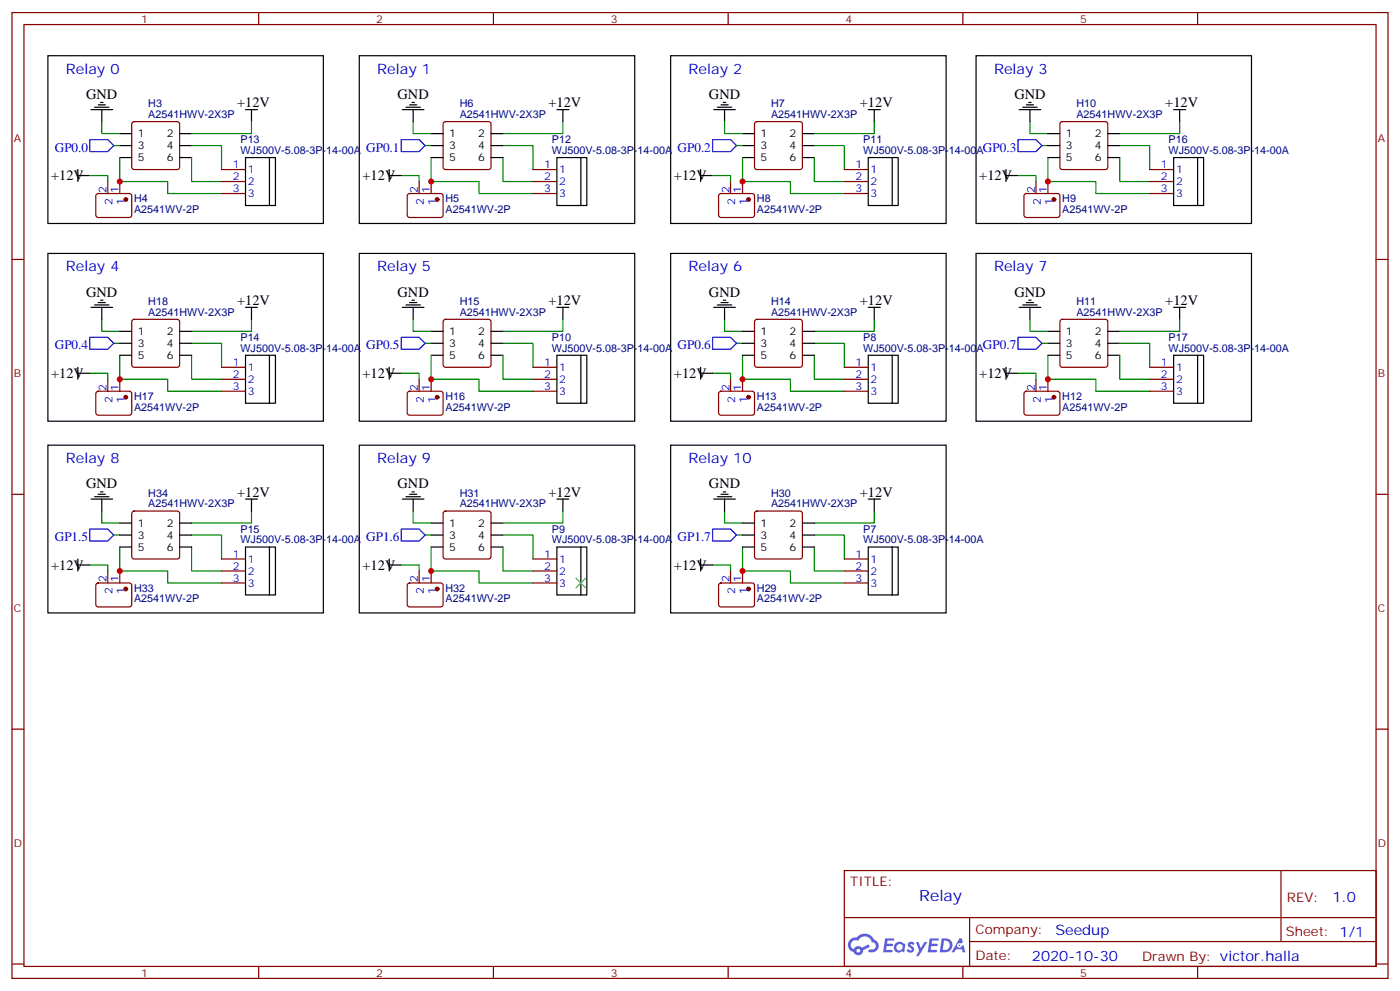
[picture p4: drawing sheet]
<svg xmlns="http://www.w3.org/2000/svg" width="412mm" height="292mm" viewBox="0 0 412 292" stroke-linecap="round" stroke-linejoin="round" font-family="sans-serif">
<g fill="none" stroke="#870000" stroke-width=".35">
<path d="M3.5 3.7h405.4v284.3h-405.4zM7.1 7.2h398.2v277.3h-398.2zM76.2 3.7v3.5M145.3 3.7v3.5M214.5 3.7v3.5M283.6 3.7v3.5M352.8 3.7v3.5M3.5 76.4h3.6M405.3 76.4h3.6M3.5 145.5h3.6M405.3 145.5h3.6M3.5 214.7h3.6"/>
<path d="M405.3 214.7h3.6M248.7 256.3h156.6v28.2h-156.6zM377.3 256.3v20.9M248.7 270.1h156.5M285.6 277.2h119.6M285.6 270.1v14.2M3.5 283.8h3.6M76.2 284.5v3.5M145.3 284.5v3.5M214.5 284.5v3.5M283.6 284.5v3.5M352.8 284.5v3.5"/>
<path d="M405.3 283.8h3.6"/>
</g>
<g fill="#5487ff">
<path d="M267.7 277.5a1.22 1.22 0 0 1 1.7 .2l-.4 .6a.47 .47 0 0 0-.3-.4 .47 .47 0 0 0-.5 .2l.1 .2a1.14 1.14 0 0 1 .8 1.8 1.14 1.14 0 0 1-1.9 0l-.2-.2 .5-.6 .7 .5a.29 .29 0 0 0 .3-.3 .29 .29 0 0 0-.2-.3 1.04 1.04 0 0 1-.6-1.7z"/>
<path d="M260.7 276.2h2.4l.3 .2-.2 .5-1.8 .1-.1 .8h1.5l.3 .4-.3 .4h-1.6l-.2 1.1h1.7l.2 .3-.2 .3-2.6 .1z"/>
<path d="M273.8 276.2h2.4l.3 .2-.1 .5-1.8 .1-.2 .8h1.6l.3 .4-.4 .4-1.6-.1-.1 1.1 1.7 .1 .2 .3-.2 .3-2.6 .1z"/>
<path d="M282.6 276.2h.7l.3 1.3-.6 .3a.69 .69 0 0 0-1 .3 .69 .69 0 0 0 .4 .9 .69 .69 0 0 0 .9-.6l.5-.2 .6 2.2h-.8l-.2-.9h-1.8l-.5 .9h-.8z"/>
<path d="M269.8 277.3h.8l.6 1.8 1.1-1.8h.9l-2.6 4.2h-.8l.9-1.5z"/>
<path d="M277.4 276.2l-.6 4.2h1.3a2.11 2.11 0 0 0 2.5-2.1 2.11 2.11 0 0 0-2.5-2.1zM278.1 277a1.39 1.39 0 0 1 1.7 1.4 1.39 1.39 0 0 1-1.8 1.2h-.3z"/>
<path d="M263.7 277.8a1.54 1.54 0 0 0-.1 2.2 1.54 1.54 0 0 0 2.2 .1l.6 .3 .3-2.3-.2-.3h-.4a1.49 1.49 0 0 0-2.4 0zM264 278.8a.94 .94 0 0 1 1.8 0 .94 .94 0 0 1-1.8 0z"/>
<path d="M250.4 276.6a2.18 2.18 0 0 0 1.1 3.7 1.44 1.44 0 0 0 1.6 .9 1.44 1.44 0 0 0 1.2-1.4l2-1.1-.5-.7-1.9 1a1.47 1.47 0 0 0-2.4 .4 1.39 1.39 0 0 1-.7-1.9 1.39 1.39 0 0 1 2-.5 2.12 2.12 0 0 1 2.2-1.3 2.12 2.12 0 0 1 1.9 1.7 1.14 1.14 0 0 1 1.1 1.4 1.14 1.14 0 0 1-1.7 .7 .43 .43 0 0 0-.5 .4 .43 .43 0 0 0 .4 .5 1.98 1.98 0 0 0 2.5-1.2 1.98 1.98 0 0 0-1.2-2.6 3.1 3.1 0 0 0-5.3-.6l-.9 .1zM252.3 279.9a.55 .55 0 0 1 1.1 0 .55 .55 0 0 1-1.1 0z"/>
<circle cx="282.6" cy="278.3" r=".26"/>
</g>
<g fill="none" stroke="#870000" stroke-width=".35">
<path d="M39 36l.5-.2h12.7l.5 .2 .2 .5v12.7l-.2 .5-.5 .2h-12.7l-.5-.2-.2-.5v-12.7zM130.8 36l.4-.2h12.7l.5 .2 .2 .5v12.7l-.2 .5-.5 .2h-12.7l-.5-.2-.2-.5v-12.7zM222.5 36l.5-.2h12.7l.5 .2 .2 .5v12.7l-.3 .5-.4 .2h-12.7l-.5-.2-.3-.5v-12.7zM312.4 36l.5-.2h12.7l.5 .2 .2 .5v12.7l-.2 .5-.5 .2h-12.7l-.5-.2-.2-.5v-12.7zM28.5 57.2l.4-.2h9.5l.4 .7-.1 5.9-.6 .4h-9.4l-.5-.7v-5.6zM31.7 53.4v3.6M35.3 53.4v3.6M65.3 49.9h7M65.3 53.4h7M65.3 57h7M120.2 57.2l.4-.2h9.5l.4 .7v5.9l-.7 .4h-9.4l-.5-.7v-5.6zM123.5 53.4v3.6"/>
<path d="M127 53.4v3.6M157 49.9h7M157 53.4h7M157 57h7M211.9 57.2l.5-.2h9.4l.4 .7v5.9l-.7 .4h-9.4l-.4-.7v-5.6zM215.2 53.4v3.6M218.7 53.4v3.6M248.7 49.9h7.1M248.7 53.4h7.1M248.7 57h7.1M301.9 57.2l.4-.2h9.5l.4 .7-.1 5.9-.6 .4h-9.4l-.5-.7v-5.6zM305.2 53.4v3.6"/>
<path d="M308.7 53.4v3.6M338.7 49.9h7M338.7 53.4h7M338.7 57h7M39 94.2l.5-.2h12.7l.5 .2 .2 .5v12.7l-.2 .5-.5 .2h-12.7l-.5-.2-.2-.5v-12.7zM130.8 94.2l.4-.2h12.7l.5 .2 .2 .5v12.7l-.2 .5-.5 .2h-12.7l-.5-.2-.2-.5v-12.7zM222.5 94.2l.5-.2h12.7l.5 .2 .2 .5v12.7l-.3 .5-.4 .2h-12.7l-.5-.2-.3-.5v-12.7zM312.4 94.2l.5-.2h12.7l.5 .2 .2 .5v12.7l-.2 .5-.5 .2h-12.7l-.5-.2-.2-.5v-12.7zM28.5 115.4l.4-.2h9.5l.4 .7-.1 5.9-.6 .4h-9.4l-.5-.7v-5.6zM31.7 111.7v3.5M35.3 111.7v3.5M65.3 108.1h7"/>
<path d="M65.3 111.7h7M65.3 115.2h7M120.2 115.4l.4-.2h9.5l.4 .7v5.9l-.7 .4h-9.4l-.5-.7v-5.6zM123.5 111.7v3.5M127 111.7v3.5M157 108.1h7M157 111.7h7M157 115.2h7M211.9 115.4l.5-.2h9.4l.4 .7v5.9l-.7 .4h-9.4l-.4-.7v-5.6zM215.2 111.7v3.5M218.7 111.7v3.5M248.7 108.1h7.1"/>
<path d="M248.7 111.7h7.1M248.7 115.2h7.1M301.9 115.4l.4-.2h9.5l.4 .7-.1 5.9-.6 .4h-9.4l-.5-.7v-5.6zM305.2 111.7v3.5M308.7 111.7v3.5M338.7 108.1h7M338.7 111.7h7M338.7 115.2h7M39 150.7l.5-.2h12.7l.5 .2 .2 .5v12.7l-.2 .5-.5 .2h-12.7l-.5-.3-.2-.4v-12.7zM130.8 150.7l.4-.2h12.7l.5 .2 .2 .5v12.7l-.2 .5-.5 .2h-12.7l-.5-.3-.2-.4v-12.7zM222.5 150.7l.5-.2h12.7l.5 .2 .2 .5v12.7l-.3 .5-.4 .2h-12.7l-.5-.3-.3-.4v-12.7zM28.5 171.8l.4-.2 9.5 .1 .4 .6-.1 6-.6 .4-9.4-.1-.5-.6v-5.7z"/>
<path d="M31.7 168.1v3.5M35.3 168.1v3.5M65.3 164.6h7M65.3 168.1h7M65.3 171.6h7M120.2 171.8l.4-.2 9.5 .1 .4 .6v6l-.7 .4-9.4-.1-.5-.6v-5.7zM123.5 168.1v3.5M127 168.1v3.5M157 164.6h7M157 168.1h7M157 171.6h7M211.9 171.8l.5-.2 9.4 .1 .4 .6v6l-.7 .4-9.4-.1-.4-.6v-5.7z"/>
<path d="M215.2 168.1v3.5M218.7 168.1v3.5M248.7 164.6h7.1M248.7 168.1h7.1M248.7 171.6h7.1"/>
</g>
<g fill="none" stroke="#000" stroke-width=".35">
<path d="M14.1 16.4h81.1v49.4h-81.1zM105.8 16.4h81.2v49.4h-81.2zM197.6 16.4h81.1v49.4h-81.1zM287.5 16.4h81.2v49.4h-81.2zM26.8 32.3h6.4M27.9 31.6h4.2M28.9 30.9h2.1M29.6 30.2h.7M30 32.3v3.5M35.3 39.3h3.5M52.9 39.3h3.5M72.3 32.3h3.5"/>
<path d="M74.1 32.3v3.5M118.5 32.3h6.4M119.6 31.6h4.2M120.6 30.9h2.2M121.4 30.2h.7M121.7 32.3v3.5M127 39.3h3.5M144.6 39.3h3.6M164 32.3h3.6M165.8 32.3v3.5M210.3 32.3h6.3M211.3 31.6h4.2"/>
<path d="M212.4 30.9h2.1M213.1 30.2h.7M213.4 32.3v3.5M218.7 39.3h3.5M236.4 39.3h3.5M255.8 32.3h3.5M257.5 32.3v3.5M300.2 32.3h6.4M301.3 31.6h4.2M302.3 30.9h2.1M303 30.2h.7M303.4 32.3v3.5"/>
<path d="M308.7 39.3h3.5M326.3 39.3h3.5M345.7 32.3h3.5M347.5 32.3v3.5M22.9 51.7h3.6M22.9 49.9v3.5M35.3 42.9h3.5M35.3 46.4h3.5M52.9 42.9h3.5M52.9 46.4h3.5M72.3 46.4h7.1v14.1h-7.1zM79.4 46.4h1.7v14.1h-1.7"/>
<path d="M114.7 51.7h3.5M114.7 49.9v3.5M127 42.9h3.5M127 46.4h3.5M144.6 42.9h3.6M144.6 46.4h3.6M164 46.4h7.1v14.1h-7.1zM171.1 46.4h1.8v14.1h-1.8M206.4 51.7h3.5M206.4 49.9v3.5M218.7 42.9h3.5M218.7 46.4h3.5"/>
<path d="M236.4 42.9h3.5M236.4 46.4h3.5M255.8 46.4h7v14.1h-7zM262.8 46.4h1.8v14.1h-1.8M296.3 51.7h3.6M296.3 49.9v3.5M308.7 42.9h3.5M308.7 46.4h3.5M326.3 42.9h3.5M326.3 46.4h3.5M345.7 46.4h7.1v14.1h-7.1zM352.8 46.4h1.7v14.1h-1.7"/>
<path d="M14.1 74.6h81.1v49.4h-81.1zM105.8 74.6h81.2v49.4h-81.2zM197.6 74.6h81.1v49.4h-81.1zM287.5 74.6h81.2v49.4h-81.2zM26.8 90.5h6.4M27.9 89.8h4.2M28.9 89.1h2.1M29.6 88.4h.7M30 90.5v3.5M35.3 97.5h3.5M52.9 97.5h3.5M72.3 90.5h3.5"/>
<path d="M74.1 90.5v3.5M118.5 90.5h6.4M119.6 89.8h4.2M120.6 89.1h2.2M121.4 88.4h.7M121.7 90.5v3.5M127 97.5h3.5M144.6 97.5h3.6M164 90.5h3.6M165.8 90.5v3.5M210.3 90.5h6.3M211.3 89.8h4.2"/>
<path d="M212.4 89.1h2.1M213.1 88.4h.7M213.4 90.5v3.5M218.7 97.5h3.5M236.4 97.5h3.5M255.8 90.5h3.5M257.5 90.5v3.5M300.2 90.5h6.4M301.3 89.8h4.2M302.3 89.1h2.1M303 88.4h.7M303.4 90.5v3.5"/>
<path d="M308.7 97.5h3.5M326.3 97.5h3.5M345.7 90.5h3.5M347.5 90.5v3.5M22.9 108.1v3.6M22.9 109.9h3.6M35.3 101.1h3.5M35.3 104.6h3.5M52.9 101.1h3.5M52.9 104.6h3.5M72.3 104.6h7.1v14.1h-7.1zM79.4 104.6h1.7v14.1h-1.7"/>
<path d="M114.7 108.1v3.6M114.7 109.9h3.5M127 101.1h3.5M127 104.6h3.5M144.6 101.1h3.6M144.6 104.6h3.6M164 104.6h7.1v14.1h-7.1zM171.1 104.6h1.8v14.1h-1.8M206.4 108.1v3.6M206.4 109.9h3.5M218.7 101.1h3.5M218.7 104.6h3.5"/>
<path d="M236.4 101.1h3.5M236.4 104.6h3.5M255.8 104.6h7v14.1h-7zM262.8 104.6h1.8v14.1h-1.8M296.3 108.1v3.6M296.3 109.9h3.6M308.7 101.1h3.5M308.7 104.6h3.5M326.3 101.1h3.5M326.3 104.6h3.5M345.7 104.6h7.1v14.1h-7.1zM352.8 104.6h1.7v14.1h-1.7"/>
<path d="M14.1 131.1h81.1v49.3h-81.1zM105.8 131.1h81.2v49.3h-81.2zM197.6 131.1h81.1v49.3h-81.1zM26.8 146.9h6.4M27.9 146.2h4.2M28.9 145.5h2.1M29.6 144.8h.7M30 146.9v3.6M35.3 154h3.5M35.3 157.5h3.5M52.9 154h3.5M52.9 157.5h3.5"/>
<path d="M72.3 146.9h3.5M74.1 146.9v3.6M118.5 146.9h6.4M119.6 146.2h4.2M120.6 145.5h2.2M121.4 144.8h.7M121.7 146.9v3.6M127 154h3.5M127 157.5h3.5M144.6 154h3.6M144.6 157.5h3.6M164 146.9h3.6"/>
<path d="M165.8 146.9v3.6M210.3 146.9h6.3M211.3 146.2h4.2M212.4 145.5h2.1M213.1 144.8h.7M213.4 146.9v3.6M218.7 154h3.5M218.7 157.5h3.5M236.4 154h3.5M236.4 157.5h3.5M255.8 146.9h3.5M257.5 146.9v3.6"/>
<path d="M22.9 164.6v3.5M22.9 166.3h3.6M35.3 161h3.5M52.9 161h3.5M72.3 161h7.1v14.2h-7.1zM79.4 161h1.7v14.2h-1.7M114.7 164.6v3.5M114.7 166.3h3.5M127 161h3.5M144.6 161h3.6M164 161h7.1v14.2h-7.1zM171.1 161h1.8v14.2h-1.8"/>
<path d="M206.4 164.6v3.5M206.4 166.3h3.5M218.7 161h3.5M236.4 161h3.5M255.8 161h7v14.2h-7zM262.8 161h1.8v14.2h-1.8"/>
</g>
<g fill="none" stroke="#008700" stroke-width=".35">
<path d="M30 35.8v3.5h5.3M74.1 35.8v3.5h-17.7M121.7 35.8v3.5h5.3M165.8 35.8v3.5h-17.6M213.4 35.8v3.5h5.3M257.5 35.8v3.5h-17.6M303.4 35.8v3.5h5.3M347.5 35.8v3.5h-17.7M26.5 51.7h5.2v1.7M33.5 42.9h1.8M35.3 46.4v7h14.1v3.6h15.9M56.4 42.9h8.9v7"/>
<path d="M56.4 46.4v7h8.9M118.2 51.7h5.3v1.7M125.2 42.9h1.8M127 46.4v7h14.1v3.6h15.9M148.2 46.4v7h8.8M148.2 42.9h8.8v7M209.9 51.7h5.3v1.7M217 42.9h1.7M218.7 46.4v7h14.1v3.6h15.9M239.9 42.9h8.8v7M239.9 46.4v7h8.8M299.9 51.7h5.3v1.7"/>
<path d="M306.9 42.9h1.8M308.7 46.4v7h14.1v3.6h15.9M329.8 46.4v7h8.9M329.8 42.9h8.9v7M30 94v3.5h5.3M74.1 94v3.5h-17.7M121.7 94v3.5h5.3M165.8 94v3.5h-17.6M213.4 94v3.5h5.3M257.5 94v3.5h-17.6M303.4 94v3.5h5.3M347.5 94v3.5h-17.7"/>
<path d="M26.5 109.9h5.2v1.8M33.5 101.1h1.8M35.3 104.6v7.1h14.1v3.5h15.9M56.4 104.6v7.1h8.9M56.4 101.1h8.9v7M118.2 109.9h5.3v1.8M125.2 101.1h1.8M127 104.6v7.1h14.1v3.5h15.9M148.2 101.1h8.8v7M148.2 104.6v7.1h8.8M209.9 109.9h5.3v1.8M217 101.1h1.7"/>
<path d="M218.7 104.6v7.1h14.1v3.5h15.9M239.9 104.6v7.1h8.8M239.9 101.1h8.8v7M299.9 109.9h5.3v1.8M306.9 101.1h1.8M308.7 104.6v7.1h14.1v3.5h15.9M329.8 101.1h8.9v7M329.8 104.6v7.1h8.9M30 150.5v3.5h5.3M33.5 157.5h1.8M56.4 157.5h8.9v7.1M74.1 150.5v3.5h-17.7"/>
<path d="M121.7 150.5v3.5h5.3M125.2 157.5h1.8M148.2 157.5h8.8v7.1M165.8 150.5v3.5h-17.6M213.4 150.5v3.5h5.3M217 157.5h1.7M239.9 157.5h8.8v7.1M257.5 150.5v3.5h-17.6M26.5 166.3h5.2v1.8M35.3 161v7.1h14.1v3.5h15.9M56.4 161v7.1h8.9M118.2 166.3h5.3v1.8"/>
<path d="M127 161v7.1h14.1v3.5h15.9M148.2 161v7.1h8.8M209.9 166.3h5.3v1.8M218.7 161v7.1h14.1v3.5h15.9M239.9 161v7.1h8.8"/>
</g>
<path d="M26.5 41.1h5.2l1.8 1.8-1.8 1.7h-5.2zM118.2 41.1h5.3l1.7 1.8-1.7 1.7h-5.3zM209.9 41.1h5.3l1.8 1.8-1.8 1.7h-5.3zM299.9 41.1h5.3l1.7 1.8-1.7 1.7h-5.3zM26.5 99.3h5.2l1.8 1.8-1.8 1.7h-5.2zM118.2 99.3h5.3l1.7 1.8-1.7 1.7h-5.3zM209.9 99.3h5.3l1.8 1.8-1.8 1.7h-5.3zM299.9 99.3h5.3l1.7 1.8-1.7 1.7h-5.3zM26.5 155.8h5.2l1.8 1.7-1.8 1.8h-5.2zM118.2 155.8h5.3l1.7 1.7-1.7 1.8h-5.3zM209.9 155.8h5.3l1.8 1.7-1.8 1.8h-5.3z" fill="none" stroke="#00f" stroke-width=".35"/>
<g fill="#870000" stroke="#870000" stroke-width=".35">
<circle cx="37" cy="58.7" r=".53"/>
<circle cx="128.8" cy="58.7" r=".53"/>
<circle cx="220.5" cy="58.7" r=".53"/>
<circle cx="310.4" cy="58.7" r=".53"/>
<circle cx="310.4" cy="116.9" r=".53"/>
<circle cx="220.5" cy="116.9" r=".53"/>
<circle cx="128.8" cy="116.9" r=".53"/>
<circle cx="37" cy="116.9" r=".53"/>
<circle cx="220.5" cy="173.4" r=".53"/>
<circle cx="128.8" cy="173.4" r=".53"/>
<circle cx="37" cy="173.4" r=".53"/>
</g>
<path d="M169.7 170.2l2.8 2.8M172.5 170.2l-2.8 2.8" fill="none" stroke="#3c3" stroke-width=".35"/>
<g fill="#c00">
<circle cx="35.3" cy="53.4" r=".88"/>
<circle cx="127" cy="53.4" r=".88"/>
<circle cx="218.7" cy="53.4" r=".88"/>
<circle cx="308.7" cy="53.4" r=".88"/>
<circle cx="308.7" cy="111.7" r=".88"/>
<circle cx="218.7" cy="111.7" r=".88"/>
<circle cx="127" cy="111.7" r=".88"/>
<circle cx="35.3" cy="111.7" r=".88"/>
<circle cx="218.7" cy="168.1" r=".88"/>
<circle cx="127" cy="168.1" r=".88"/>
<circle cx="35.3" cy="168.1" r=".88"/>
</g>
<text font-size="4.6" fill="#00f" x="270.8" y="265.3">Relay</text>
<g font-size="4.2" fill="#00f">
<text x="19.4" y="21.7">Relay 0</text>
<text x="111.1" y="21.7">Relay 1</text>
<text x="202.8" y="21.7">Relay 2</text>
<text x="292.8" y="21.7">Relay 3</text>
<text x="19.4" y="79.9">Relay 4</text>
<text x="111.1" y="79.9">Relay 5</text>
<text x="202.8" y="79.9">Relay 6</text>
<text x="292.8" y="79.9">Relay 7</text>
<text x="19.4" y="136.3">Relay 8</text>
<text x="111.1" y="136.3">Relay 9</text>
<text x="202.8" y="136.3">Relay 10</text>
<text x="392.5" y="265.6">1.0</text>
<text x="310.9" y="275.1">Seedup</text>
<text x="304" y="282.9">2020-10-30</text>
</g>
<g font-size="4.2">
<text x="25.4" y="29.1">GND</text>
<text x="117.1" y="29.1">GND</text>
<text x="208.8" y="29.1">GND</text>
<text x="298.8" y="29.1">GND</text>
<text x="69.8" y="31.6">+12V</text>
<text x="161.6" y="31.6">+12V</text>
<text x="253.3" y="31.6">+12V</text>
<text x="343.3" y="31.6">+12V</text>
<text x="15.1" y="53.1">+12V</text>
<text x="106.8" y="53.1">+12V</text>
<text x="198.5" y="53.1">+12V</text>
<text x="288.5" y="53.1">+12V</text>
<text x="25.4" y="87.3">GND</text>
<text x="69.8" y="89.8">+12V</text>
<text x="117.1" y="87.3">GND</text>
<text x="161.6" y="89.8">+12V</text>
<text x="208.8" y="87.3">GND</text>
<text x="253.3" y="89.8">+12V</text>
<text x="298.8" y="87.3">GND</text>
<text x="343.3" y="89.8">+12V</text>
<text x="15.1" y="111.3">+12V</text>
<text x="106.8" y="111.3">+12V</text>
<text x="198.5" y="111.3">+12V</text>
<text x="288.5" y="111.3">+12V</text>
<text x="25.4" y="143.8">GND</text>
<text x="117.1" y="143.8">GND</text>
<text x="208.8" y="143.8">GND</text>
<text x="69.8" y="146.2">+12V</text>
<text x="161.6" y="146.2">+12V</text>
<text x="253.3" y="146.2">+12V</text>
<text x="15.1" y="167.7">+12V</text>
<text x="106.8" y="167.7">+12V</text>
<text x="198.5" y="167.7">+12V</text>
</g>
<g font-size="3.9" fill="#00f">
<text x="16.2" y="44.6">GP0.0</text>
<text x="107.9" y="44.6">GP0.1</text>
<text x="199.6" y="44.6">GP0.2</text>
<text x="289.6" y="44.6">GP0.3</text>
<text x="16.2" y="102.8">GP0.4</text>
<text x="107.9" y="102.8">GP0.5</text>
<text x="199.6" y="102.8">GP0.6</text>
<text x="289.6" y="102.8">GP0.7</text>
<text x="16.2" y="159.3">GP1.5</text>
<text x="107.9" y="159.3">GP1.6</text>
<text x="199.6" y="159.3">GP1.7</text>
</g>
<g font-size="3.9" fill="#800">
<text x="250.5" y="260.9">TITLE:</text>
<text x="379.1" y="265.6">REV:</text>
<text x="287.4" y="275.1">Company:</text>
<text x="378.7" y="275.7">Sheet: 1/1</text>
<text x="287.4" y="282.8">Date:</text>
<text x="336.4" y="282.8">Drawn By: victor.halla</text>
</g>
<g font-size="3.2" fill="#800">
<text x="41.6" y="6.7">1</text>
<text x="110.8" y="6.7">2</text>
<text x="179.9" y="6.7">3</text>
<text x="249.1" y="6.7">4</text>
<text x="318.2" y="6.7">5</text>
<text x="4.1" y="41.8">A</text>
<text x="405.9" y="41.8">A</text>
<text x="4.1" y="110.9">B</text>
<text x="405.9" y="110.9">B</text>
<text x="4.1" y="180.1">C</text>
<text x="405.9" y="180.1">C</text>
<text x="4.1" y="249.2">D</text>
<text x="405.9" y="249.2">D</text>
<text x="41.6" y="287.5">1</text>
<text x="110.8" y="287.5">2</text>
<text x="179.9" y="287.5">3</text>
<text x="249.1" y="287.5">4</text>
<text x="318.2" y="287.5">5</text>
</g>
<g font-size="3.2" fill="#000080">
<text x="43.7" y="34.7">A2541HWV-2X3P</text>
<text x="43.7" y="31.6">H3</text>
<text x="135.4" y="34.7">A2541HWV-2X3P</text>
<text x="135.4" y="31.6">H6</text>
<text x="227.1" y="34.7">A2541HWV-2X3P</text>
<text x="227.1" y="31.6">H7</text>
<text x="317.1" y="34.7">A2541HWV-2X3P</text>
<text x="317.1" y="31.6">H10</text>
<text x="70.8" y="45.3">WJ500V-5.08-3P-14-00A</text>
<text x="70.8" y="42.2">P13</text>
<text x="162.6" y="45.3">WJ500V-5.08-3P-14-00A</text>
<text x="162.6" y="42.2">P12</text>
<text x="254.3" y="45.3">WJ500V-5.08-3P-14-00A</text>
<text x="254.3" y="42.2">P11</text>
<text x="344.2" y="45.3">WJ500V-5.08-3P-14-00A</text>
<text x="344.2" y="42.2">P16</text>
<text x="39.5" y="59.5">H4</text>
<text x="131.2" y="59.5">H5</text>
<text x="223" y="59.5">H8</text>
<text x="312.9" y="59.5">H9</text>
<text x="39.5" y="62.7">A2541WV-2P</text>
<text x="131.2" y="62.7">A2541WV-2P</text>
<text x="223" y="62.7">A2541WV-2P</text>
<text x="312.9" y="62.7">A2541WV-2P</text>
<text x="43.7" y="89.8">H18</text>
<text x="135.4" y="89.8">H15</text>
<text x="227.1" y="89.8">H14</text>
<text x="317.1" y="89.8">H11</text>
<text x="43.7" y="93">A2541HWV-2X3P</text>
<text x="135.4" y="93">A2541HWV-2X3P</text>
<text x="227.1" y="93">A2541HWV-2X3P</text>
<text x="317.1" y="93">A2541HWV-2X3P</text>
<text x="70.8" y="100.4">P14</text>
<text x="162.6" y="100.4">P10</text>
<text x="254.3" y="100.4">P8</text>
<text x="344.2" y="100.4">P17</text>
<text x="70.8" y="103.5">WJ500V-5.08-3P-14-00A</text>
<text x="162.6" y="103.5">WJ500V-5.08-3P-14-00A</text>
<text x="254.3" y="103.5">WJ500V-5.08-3P-14-00A</text>
<text x="344.2" y="103.5">WJ500V-5.08-3P-14-00A</text>
<text x="39.5" y="117.7">H17</text>
<text x="131.2" y="117.7">H16</text>
<text x="223" y="117.7">H13</text>
<text x="312.9" y="117.7">H12</text>
<text x="39.5" y="120.9">A2541WV-2P</text>
<text x="131.2" y="120.9">A2541WV-2P</text>
<text x="223" y="120.9">A2541WV-2P</text>
<text x="312.9" y="120.9">A2541WV-2P</text>
<text x="43.7" y="149.4">A2541HWV-2X3P</text>
<text x="43.7" y="146.3">H34</text>
<text x="135.4" y="149.4">A2541HWV-2X3P</text>
<text x="135.4" y="146.3">H31</text>
<text x="227.1" y="149.4">A2541HWV-2X3P</text>
<text x="227.1" y="146.3">H30</text>
<text x="70.8" y="160">WJ500V-5.08-3P-14-00A</text>
<text x="70.8" y="156.8">P15</text>
<text x="162.6" y="160">WJ500V-5.08-3P-14-00A</text>
<text x="162.6" y="156.8">P9</text>
<text x="254.3" y="160">WJ500V-5.08-3P-14-00A</text>
<text x="254.3" y="156.8">P7</text>
<text x="39.5" y="177.4">A2541WV-2P</text>
<text x="39.5" y="174.2">H33</text>
<text x="131.2" y="177.4">A2541WV-2P</text>
<text x="131.2" y="174.2">H32</text>
<text x="223" y="177.4">A2541WV-2P</text>
<text x="223" y="174.2">H29</text>
</g>
<g font-size="3.2">
<text x="40.6" y="40.4">1</text>
<text x="49.1" y="40.4">2</text>
<text x="132.3" y="40.4">1</text>
<text x="140.9" y="40.4">2</text>
<text x="224" y="40.4">1</text>
<text x="232.6" y="40.4">2</text>
<text x="314" y="40.4">1</text>
<text x="322.5" y="40.4">2</text>
<text x="40.6" y="43.9">3</text>
<text x="40.6" y="47.4">5</text>
<text x="49.1" y="43.9">4</text>
<text x="49.1" y="47.4">6</text>
<text x="132.3" y="43.9">3</text>
<text x="132.3" y="47.4">5</text>
<text x="140.9" y="43.9">4</text>
<text x="140.9" y="47.4">6</text>
<text x="224" y="43.9">3</text>
<text x="224" y="47.4">5</text>
<text x="232.6" y="43.9">4</text>
<text x="232.6" y="47.4">6</text>
<text x="314" y="43.9">3</text>
<text x="314" y="47.4">5</text>
<text x="322.5" y="43.9">4</text>
<text x="322.5" y="47.4">6</text>
<text x="40.6" y="98.6">1</text>
<text x="49.1" y="98.6">2</text>
<text x="132.3" y="98.6">1</text>
<text x="140.9" y="98.6">2</text>
<text x="224" y="98.6">1</text>
<text x="232.6" y="98.6">2</text>
<text x="314" y="98.6">1</text>
<text x="322.5" y="98.6">2</text>
<text x="40.6" y="102.1">3</text>
<text x="40.6" y="105.7">5</text>
<text x="49.1" y="102.1">4</text>
<text x="49.1" y="105.7">6</text>
<text x="132.3" y="102.1">3</text>
<text x="132.3" y="105.7">5</text>
<text x="140.9" y="102.1">4</text>
<text x="140.9" y="105.7">6</text>
<text x="224" y="102.1">3</text>
<text x="224" y="105.7">5</text>
<text x="232.6" y="102.1">4</text>
<text x="232.6" y="105.7">6</text>
<text x="314" y="102.1">3</text>
<text x="314" y="105.7">5</text>
<text x="322.5" y="102.1">4</text>
<text x="322.5" y="105.7">6</text>
<text x="40.6" y="155">1</text>
<text x="49.1" y="155">2</text>
<text x="132.3" y="155">1</text>
<text x="140.9" y="155">2</text>
<text x="224" y="155">1</text>
<text x="232.6" y="155">2</text>
<text x="40.6" y="158.6">3</text>
<text x="49.1" y="158.6">4</text>
<text x="132.3" y="158.6">3</text>
<text x="140.9" y="158.6">4</text>
<text x="224" y="158.6">3</text>
<text x="232.6" y="158.6">4</text>
<text x="40.6" y="162.1">5</text>
<text x="49.1" y="162.1">6</text>
<text x="132.3" y="162.1">5</text>
<text x="140.9" y="162.1">6</text>
<text x="224" y="162.1">5</text>
<text x="232.6" y="162.1">6</text>
</g>
<g font-size="3.2" fill="#00f">
<text x="68.5" y="49.6">1</text>
<text x="68.5" y="53.1">2</text>
<text x="73" y="51">1</text>
<text x="160.3" y="49.6">1</text>
<text x="160.3" y="53.1">2</text>
<text x="164.7" y="51">1</text>
<text x="252" y="49.6">1</text>
<text x="252" y="53.1">2</text>
<text x="256.5" y="51">1</text>
<text x="341.9" y="49.6">1</text>
<text x="341.9" y="53.1">2</text>
<text x="346.4" y="51">1</text>
<text x="31.4" y="56.8" transform="rotate(-90 31.4 56.8)">2</text>
<text x="34.9" y="56.8" transform="rotate(-90 34.9 56.8)">1</text>
<text x="68.5" y="56.6">3</text>
<text x="73" y="54.5">2</text>
<text x="73" y="58">3</text>
<text x="123.1" y="56.8" transform="rotate(-90 123.1 56.8)">2</text>
<text x="126.6" y="56.8" transform="rotate(-90 126.6 56.8)">1</text>
<text x="160.3" y="56.6">3</text>
<text x="164.7" y="54.5">2</text>
<text x="164.7" y="58">3</text>
<text x="214.8" y="56.8" transform="rotate(-90 214.8 56.8)">2</text>
<text x="218.4" y="56.8" transform="rotate(-90 218.4 56.8)">1</text>
<text x="252" y="56.6">3</text>
<text x="256.5" y="54.5">2</text>
<text x="256.5" y="58">3</text>
<text x="304.8" y="56.8" transform="rotate(-90 304.8 56.8)">2</text>
<text x="308.3" y="56.8" transform="rotate(-90 308.3 56.8)">1</text>
<text x="341.9" y="56.6">3</text>
<text x="346.4" y="54.5">2</text>
<text x="346.4" y="58">3</text>
<text x="33.2" y="60.3" transform="rotate(-90 33.2 60.3)">2</text>
<text x="36.7" y="60.3" transform="rotate(-90 36.7 60.3)">1</text>
<text x="124.9" y="60.3" transform="rotate(-90 124.9 60.3)">2</text>
<text x="128.4" y="60.3" transform="rotate(-90 128.4 60.3)">1</text>
<text x="216.6" y="60.3" transform="rotate(-90 216.6 60.3)">2</text>
<text x="220.1" y="60.3" transform="rotate(-90 220.1 60.3)">1</text>
<text x="306.6" y="60.3" transform="rotate(-90 306.6 60.3)">2</text>
<text x="310.1" y="60.3" transform="rotate(-90 310.1 60.3)">1</text>
<text x="68.5" y="107.8">1</text>
<text x="160.3" y="107.8">1</text>
<text x="252" y="107.8">1</text>
<text x="341.9" y="107.8">1</text>
<text x="68.5" y="111.3">2</text>
<text x="73" y="109.2">1</text>
<text x="73" y="112.7">2</text>
<text x="160.3" y="111.3">2</text>
<text x="164.7" y="109.2">1</text>
<text x="164.7" y="112.7">2</text>
<text x="252" y="111.3">2</text>
<text x="256.5" y="109.2">1</text>
<text x="256.5" y="112.7">2</text>
<text x="341.9" y="111.3">2</text>
<text x="346.4" y="109.2">1</text>
<text x="346.4" y="112.7">2</text>
<text x="31.4" y="115" transform="rotate(-90 31.4 115)">2</text>
<text x="33.2" y="118.5" transform="rotate(-90 33.2 118.5)">2</text>
<text x="34.9" y="115" transform="rotate(-90 34.9 115)">1</text>
<text x="36.7" y="118.5" transform="rotate(-90 36.7 118.5)">1</text>
<text x="68.5" y="114.8">3</text>
<text x="73" y="116.2">3</text>
<text x="123.1" y="115" transform="rotate(-90 123.1 115)">2</text>
<text x="124.9" y="118.5" transform="rotate(-90 124.9 118.5)">2</text>
<text x="126.6" y="115" transform="rotate(-90 126.6 115)">1</text>
<text x="128.4" y="118.5" transform="rotate(-90 128.4 118.5)">1</text>
<text x="160.3" y="114.8">3</text>
<text x="164.7" y="116.2">3</text>
<text x="214.8" y="115" transform="rotate(-90 214.8 115)">2</text>
<text x="216.6" y="118.5" transform="rotate(-90 216.6 118.5)">2</text>
<text x="218.4" y="115" transform="rotate(-90 218.4 115)">1</text>
<text x="220.1" y="118.5" transform="rotate(-90 220.1 118.5)">1</text>
<text x="252" y="114.8">3</text>
<text x="256.5" y="116.2">3</text>
<text x="304.8" y="115" transform="rotate(-90 304.8 115)">2</text>
<text x="306.6" y="118.5" transform="rotate(-90 306.6 118.5)">2</text>
<text x="308.3" y="115" transform="rotate(-90 308.3 115)">1</text>
<text x="310.1" y="118.5" transform="rotate(-90 310.1 118.5)">1</text>
<text x="341.9" y="114.8">3</text>
<text x="346.4" y="116.2">3</text>
<text x="68.5" y="164.2">1</text>
<text x="68.5" y="167.7">2</text>
<text x="73" y="165.6">1</text>
<text x="160.3" y="164.2">1</text>
<text x="160.3" y="167.7">2</text>
<text x="164.7" y="165.6">1</text>
<text x="252" y="164.2">1</text>
<text x="252" y="167.7">2</text>
<text x="256.5" y="165.6">1</text>
<text x="31.4" y="171.4" transform="rotate(-90 31.4 171.4)">2</text>
<text x="34.9" y="171.4" transform="rotate(-90 34.9 171.4)">1</text>
<text x="68.5" y="171.3">3</text>
<text x="73" y="169.2">2</text>
<text x="73" y="172.7">3</text>
<text x="123.1" y="171.4" transform="rotate(-90 123.1 171.4)">2</text>
<text x="126.6" y="171.4" transform="rotate(-90 126.6 171.4)">1</text>
<text x="160.3" y="171.3">3</text>
<text x="164.7" y="169.2">2</text>
<text x="164.7" y="172.7">3</text>
<text x="214.8" y="171.4" transform="rotate(-90 214.8 171.4)">2</text>
<text x="218.4" y="171.4" transform="rotate(-90 218.4 171.4)">1</text>
<text x="252" y="171.3">3</text>
<text x="256.5" y="169.2">2</text>
<text x="256.5" y="172.7">3</text>
<text x="33.2" y="174.9" transform="rotate(-90 33.2 174.9)">2</text>
<text x="36.7" y="174.9" transform="rotate(-90 36.7 174.9)">1</text>
<text x="124.9" y="174.9" transform="rotate(-90 124.9 174.9)">2</text>
<text x="128.4" y="174.9" transform="rotate(-90 128.4 174.9)">1</text>
<text x="216.6" y="174.9" transform="rotate(-90 216.6 174.9)">2</text>
<text x="220.1" y="174.9" transform="rotate(-90 220.1 174.9)">1</text>
</g>
</svg>
